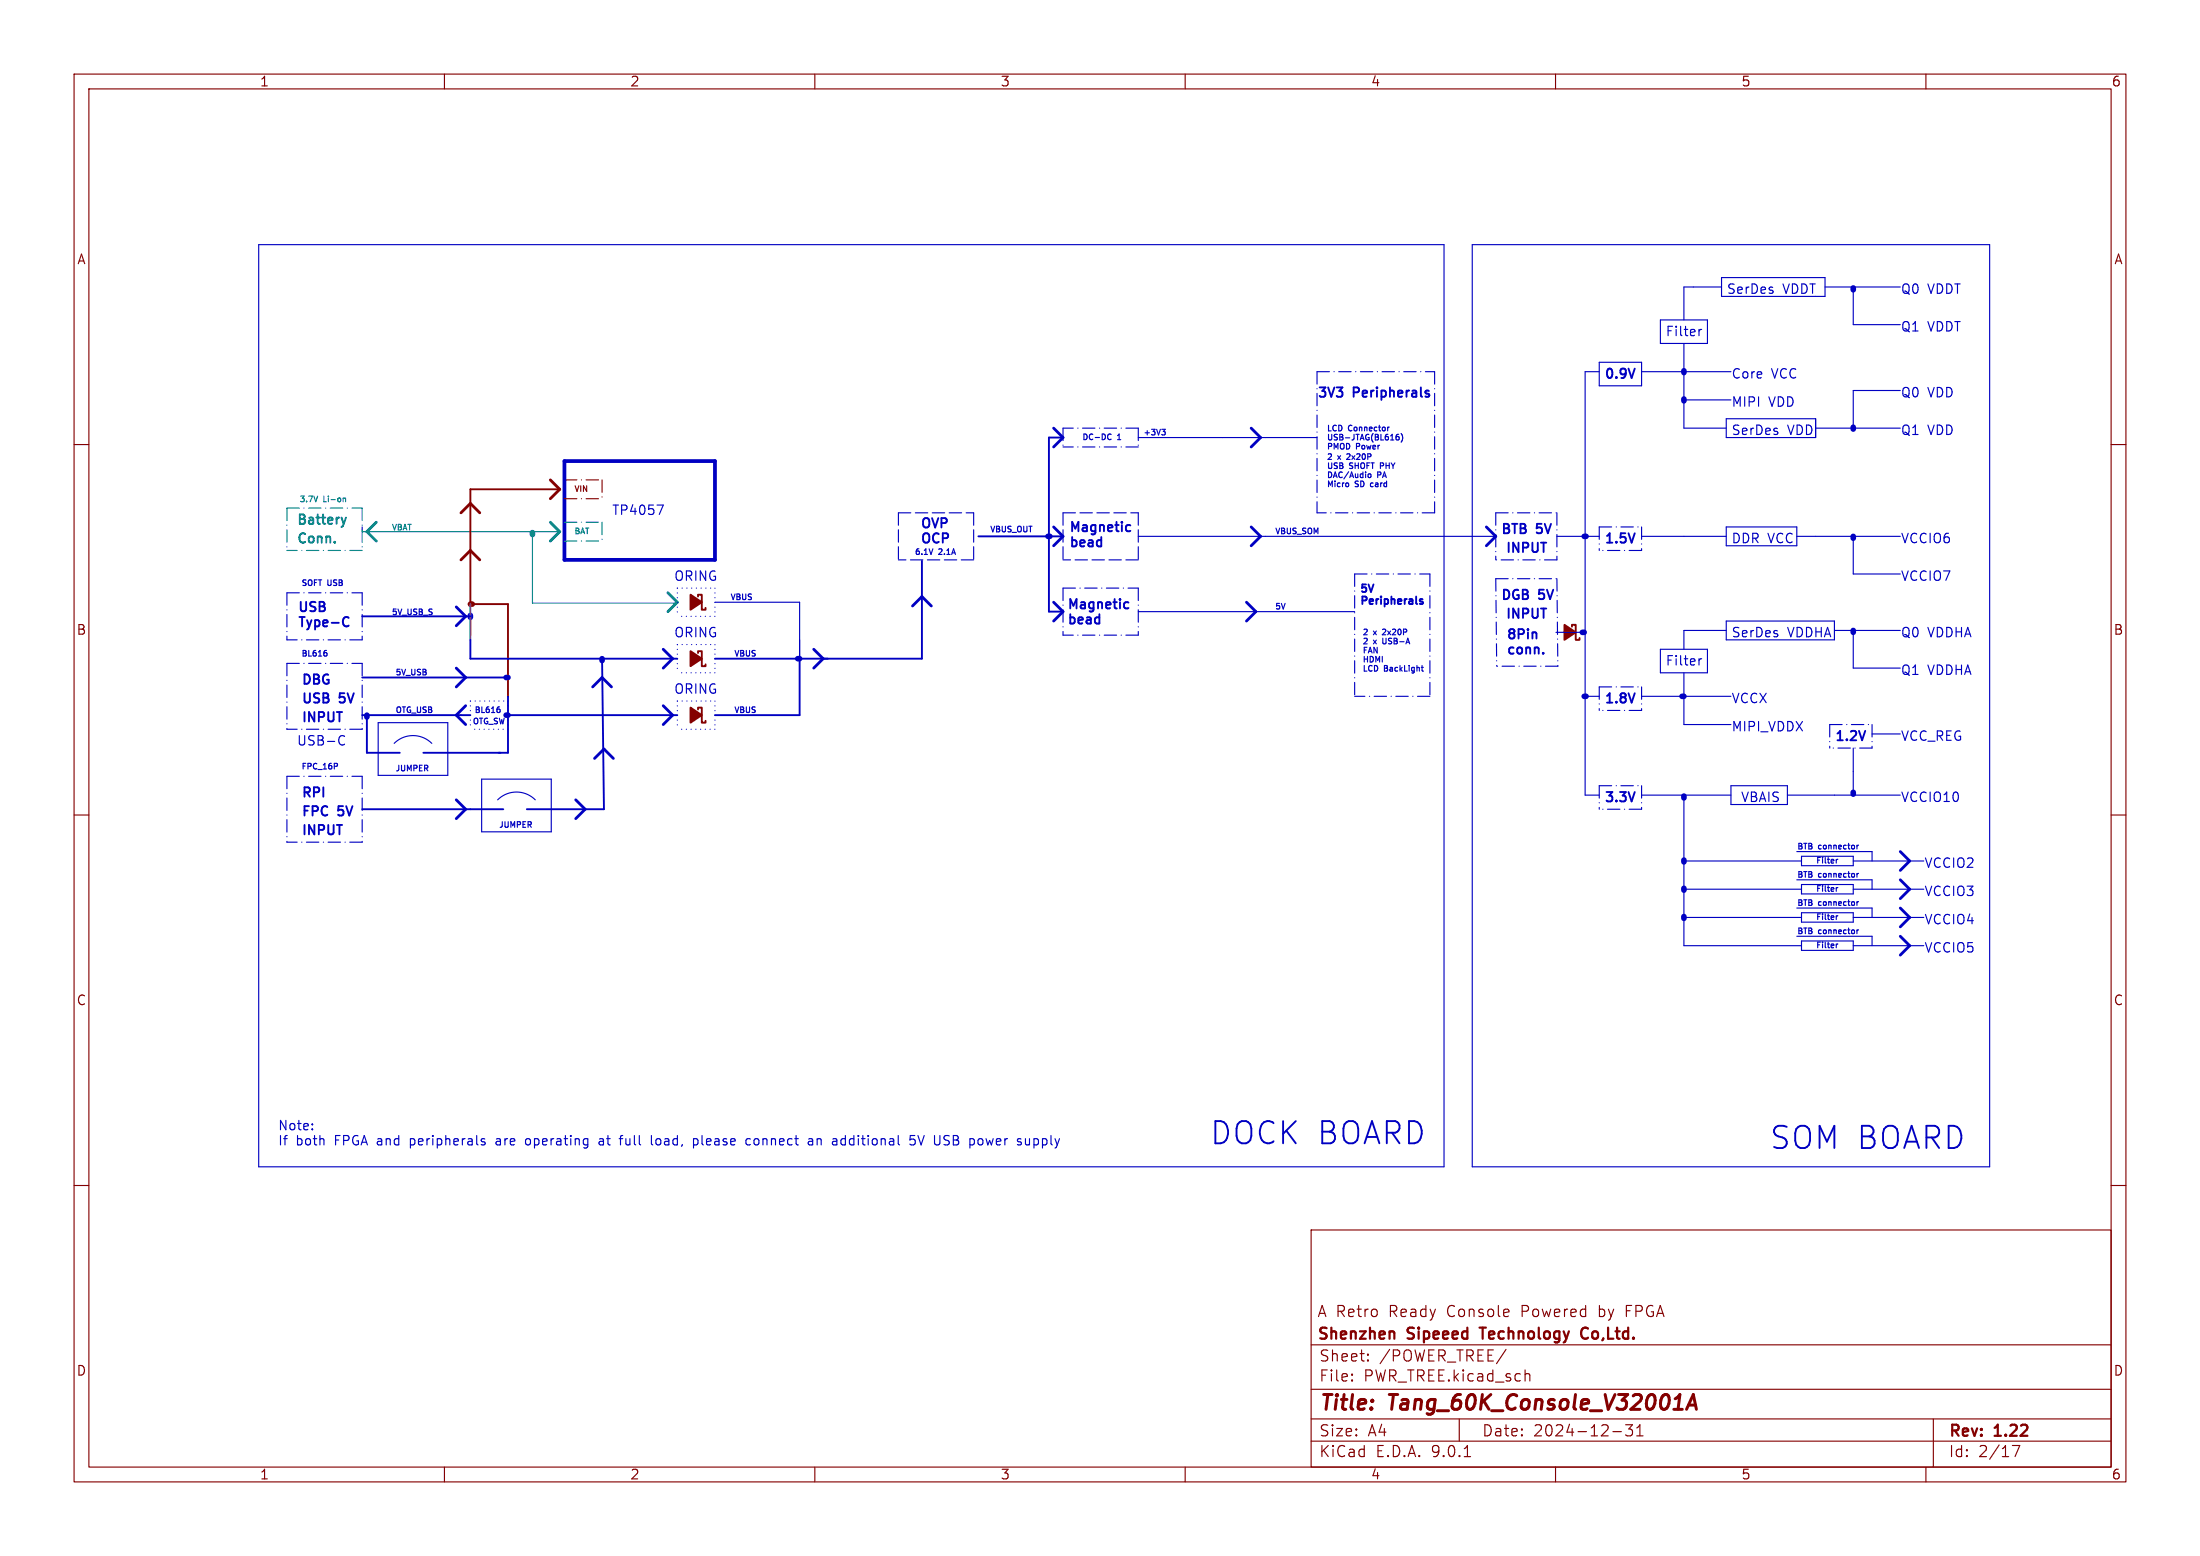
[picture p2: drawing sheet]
<svg xmlns="http://www.w3.org/2000/svg" width="297mm" height="210mm" viewBox="0 0 297 210" stroke-linecap="round" stroke-linejoin="round" font-family="sans-serif">
<g fill="none" stroke="#840000" stroke-width=".15">
<path d="M10 10h277v190h-277zM12 12h273v186h-273zM60 10v2M110 10v2M160 10v2M210 10v2M260 10v2M10 60h2M285 60h2M93.2 96.5h1.5M93.2 88.9h1.5M93.2 81.3h1.5"/>
<path d="M211.2 85.3h1.5M10 110h2M285 110h2M10 160h2M177 166h108v32h-108zM285 160h2M60 198v2M110 198v2M160 198v2M177 194.5h108M177 191.5h108M177 187.5h108"/>
<path d="M177 181.5h108M182.5 186.3h.1l-.1 .1M182.5 186.3v.1M182.5 185.5v.1M182.5 185.5h.1l-.1 .1M184.7 183.6v.1M184.7 183.6h-.1l.1 .1M184.7 182.8v.1M184.7 182.8h-.1l.1 .1M197 191.5v3M197.7 196.6h.8M203.3 182.1l-1.3 2"/>
<path d="M206.1 185.4h.2l.2 .2v.8M210 198v2M217.7 193.2h1.2M220.4 192.3l-.5 .6a.41 .41 0 0 1 .5 .3v.3l-.2 .2-.5 .1-.2-.1M221 193.8h.8M221 192.7l.4-.4v1.5M260 198v2M261 191.5v6.5M271.7 195.1h1l-.7 1.5"/>
</g>
<path d="M227.7 190.2l.9-2 .4 2M227.9 189.6h1" fill="none" stroke="#840000" stroke-width=".4"/>
<path d="M188.2 179.8v.9M199.7 179.2h.9M214.3 179.3a.62 .62 0 0 0-.7 0 .62 .62 0 0 0-.2 .7 .58 .58 0 0 0 .3 .6 .58 .58 0 0 0 .6 0" fill="none" stroke="#840000" stroke-width=".3"/>
<path d="M75.6 66h-12.1v15.5h5.1v12.5M94.2 95.8v-.3h.5v2h.5v-.2M94.2 88.1v-.2h.5v2h.5v-.2M94.2 80.5v-.2h.5v2h.5v-.3M212.2 84.6v-.3h.5v2.1h.5v-.3" fill="none" stroke="#840000" stroke-width=".25"/>
<g fill="#840000" stroke="#840000" stroke-width=".25">
<path d="M211.2 84.3l1.5 1-1.5 1.1z"/>
<path d="M93.2 95.5l1.5 1-1.5 1z"/>
<path d="M93.2 87.9l1.5 1-1.5 1z"/>
<path d="M93.2 80.3l1.5 1-1.5 1z"/>
</g>
<g fill="none" stroke="#0000c2" stroke-width=".15" stroke-dasharray="1.7 .6 0 .6">
<path d="M143.5 57.8v2.5M153.7 57.8v2.5M153.7 57.8h-10.2M177.8 50.2h15.9M177.8 50.2v19M193.7 50.2v19M143.5 79.4h10.2M143.5 79.4v6.3M153.7 79.4v6.3M153.7 60.3h-10.2M182.9 77.5v16.5M182.9 77.5h10.1"/>
<path d="M193 77.5v16.5M193.7 69.2h-15.9M201.9 78.1h8.3M201.9 78.1l.2 11.8M201.9 69.2v6.4M201.9 69.2h8.3M210.2 75.6h-8.3M210.2 78.1l.1 11.8M210.2 69.2v6.4M215.9 71.1v3.2M215.9 71.1h5.7M221.6 71.1v3.2"/>
<path d="M221.6 74.3h-5.7M38.7 80h10.2M38.7 80v6.4M38.7 89.5v8.9M38.7 89.5h10.2M48.9 98.4h-10.2M48.9 80v6.4M48.9 86.4h-10.2M48.9 89.5v8.9M153.7 85.7h-10.2M193 94h-10.1M210.3 89.9h-8.2"/>
<path d="M215.9 92.7v3.2M215.9 92.7h5.7M221.6 92.7v3.2M221.6 95.9h-5.7M247 97.8h5.7M247 97.8v3.2M252.7 97.8v3.2M38.7 104.8h10.2M38.7 104.8v8.9M48.9 113.7h-10.2M48.9 104.8v8.9M215.9 106h5.7"/>
<path d="M215.9 106v3.2M221.6 109.2h-5.7M221.6 106v3.2M252.7 101h-5.7"/>
</g>
<g fill="none" stroke="#0000c2" stroke-width=".15">
<path d="M34.9 33h160v124.5h-160zM198.8 33h69.8v124.5h-69.8zM232.4 38.7h-5.1v4.5M232.4 37.5h14v2.5h-14zM246.4 38.7h10.1M250.2 38.7v5.1h6.3M149.8 58.6h.2M150 59.3h-.2M153.7 59.1h24.1M156.8 57.9h.5l-.2 .3 .2 .1v.3l-.1 .1h-.3M187.6 57.6l-.3 .2M188.8 58.6l-.2 .1-.1 .1v.4l.1 .2 .3-.1-.1-.4h-.2l-.1 .2"/>
<path d="M189.1 58.5a.87 .87 0 0 1 0 1.2M215.9 50.2h-1.9v57.1h1.9M215.9 48.9h5.7v3.2h-5.7zM221.6 50.2h12.1M224.2 43.2h6.3v3.2h-6.3zM227.3 46.4v11.4h5.7M227.3 54h6.4M229.4 44.5v.8M229.7 44.5h-.2l-.1 .2M233 56.5h12.1v2.6h-12.1zM245.1 57.8h11.4M256.5 52.7h-6.3v5.1"/>
<path d="M48.9 71.1v.7M88.7 68.2h.8l-.5 1.2M153.7 72.4h48.2M181.9 61.3h-.1M181.9 65.2l.2 .1v.2l-.2 .2M182.2 61.6l-.4 .4h.5M184.8 64h.1l.2 .1v.2l-.2 .2-.2-.2zM185 65.3v.3M186.4 62.9h.2M186.6 62.5h-.2v.7M210.2 72.4h5.7M221.6 72.4h11.4"/>
<path d="M233 71.1h9.6v2.6h-9.6zM242.6 72.4h13.9M250.2 72.4v5.1h6.3M43.9 87.8h.2M44 88.1l.2 .1v.2l-.2 .1M46 99.3h.3l.2 .1M51.1 97.5h9.4v7.1h-9.4zM63.5 83.2h.1M67.3 95.4h.1M67.4 95.7l.1 .1v.2l-.1 .2M96.5 81.3h11.4v7.6M153.7 82.6h29.2"/>
<path d="M186.7 84.9l-.1 .1M186.7 86.1l.1 .8M187 85.2l-.4 .5h.5M191.9 90.1h.3M192 89.8v.7l.2 .1M210.1 85.3h3.8M214 94h1.9M221.6 94h12.1M224.2 87.6h6.3v3.2h-6.3zM227.3 90.8v7h6.4M229.4 88.9v.9M229.7 88.9l-.2 .1-.1 .2"/>
<path d="M233 85.1h-5.7v2.5M233 83.8h14.6v2.6h-14.6zM247.6 85.1h8.9M250.2 85.1v5.1h6.3M252.7 99.1h3.8M45.5 103.1v.3M46.5 100.4l-.2 .2-.3-.1M53.2 100.3a3.6 3.6 0 0 1 5.1 0M65 105.2h9.4v7.1h-9.4zM67.2 108a3.6 3.6 0 0 1 5.1 0M221.6 107.3h12.1M227.3 107.3v20.3h15.9"/>
<path d="M227.3 116.2h15.9M233.7 106h7.6v2.6h-7.6zM241.3 107.3h15.2M242.6 114.9h10.1v1.3M242.6 118.7h10.1v1.3M243.2 115.6h7v1.2h-7zM243.2 119.4h7v1.3h-7zM247.9 116v.5M247.9 119.8v.5M248.1 119.8l-.2 .1M248.1 116l-.2 .1M250.2 101v6.3"/>
<path d="M250.2 116.2h9.5M250.7 114.1v.5M250.7 117.9v.5M250.9 117.9l-.2 .1M250.9 114.1l-.2 .1M227.3 123.8h15.9M227.3 120h15.9M242.6 122.6h10.1v1.2M242.6 126.4h10.1v1.2M243.2 123.2h7v1.3h-7zM243.2 127h7v1.3h-7zM247.9 123.6v.5"/>
<path d="M247.9 127.4v.5M248.1 123.6l-.2 .1M248.1 127.4l-.2 .2M250.2 127.6h9.5M250.2 123.8h9.5M250.2 120h9.5M250.7 121.7v.5M250.7 125.5v.5M250.9 121.7l-.2 .1M250.9 125.5l-.2 .2M42.2 152.4v.1M42.2 151.7v.1"/>
<path d="M65 154l.4 .2 .1 .1-.1 .2h-.3M65 153.7h.4M67.1 153.7h-.1M67.1 154a.25 .25 0 0 0-.2 .3 .25 .25 0 0 0 .2 .2M71.4 153.7h-.3l-.2 .2 .1 .5 .4 .1M80.9 153.7h.5M81.5 154h-.5a.25 .25 0 0 0-.1 .3 .25 .25 0 0 0 .1 .2h.5M83.6 153.7h.5M83.9 153.3h.2M87.9 153.3v1l.2 .2M89 153.7h-.3l-.2 .2 .1 .5 .4 .1M93.6 153.7h.4l.2 .2v.4l-.1 .2h-.5"/>
<path d="M100.9 153.7h.4M101.3 154.5h-.4M102.2 153.7h-.3l-.1 .2 .1 .5 .3 .1M109.3 153.7h.4v.8M109.7 154.5h-.4M109.7 154h-.4M110.3 153.7v.8M110.7 153.7l-.4 .1M113.6 154.5h.5M113.6 153.7h.5M123.5 153.3h-.6l-.1 .6 .2-.2 .4 .1 .2 .2-.1 .4-.2 .1h-.3l-.2-.1M123.9 153.3l.4 1.2 .5-1.2"/>
<path d="M128 153.3h.2M128 154l.2 .2-.2 .3M133.1 153.7l.3 .8M139.6 154.5h.3M139.6 153.7v1.2M139.9 153.7h-.3"/>
</g>
<g fill="none" stroke="#0000c2" stroke-width=".38">
<path d="M142.2 57.8l1.3 1.3-1.3 1.2M168.9 57.8l1.3 1.3-1.3 1.2M142.2 71.1l1.3 1.3-1.3 1.3M168.9 71.1l1.3 1.3-1.3 1.3M200.7 71.1l1.2 1.3-1.2 1.3M61.6 81.9l1.3 1.3-1.3 1.3M61.6 90.2l1.3 1.2-1.3 1.3M62.9 95.3l-1.3 1.2 1.3 1.3M80 92.7l1.3-1.3 1.2 1.3M89.5 87.6l1.3 1.3-1.3 1.3M89.5 95.3l1.3 1.2-1.3 1.3M109.9 87.6l1.2 1.3-1.2 1.3"/>
<path d="M123.2 81.8l1.3-1.3 1.2 1.3M142.2 81.3l1.3 1.3-1.3 1.2M168.3 81.3l1.2 1.3-1.2 1.2M61.6 108l1.3 1.2-1.3 1.3M77.7 108l1.3 1.2-1.3 1.3M80.3 102.4l1.2-1.3 1.3 1.3M256.5 118.7l1.3 1.3-1.3 1.3M256.5 114.9l1.3 1.3-1.3 1.3M256.5 122.6l1.3 1.2-1.3 1.3M256.5 126.4l1.3 1.2-1.3 1.3"/>
</g>
<g fill="none" stroke="#0000c2" stroke-width=".76">
<path d="M250.2 38.9v.2M227.3 50v.3M227.3 53.8v.3M250.2 57.7v.2M141.5 72.4h.2M213.9 72.4h.2M250.2 72.4v.2M49.5 96.5v.3M63.5 83.1v.2M68.3 91.4h.3M68.3 96.5h.3M81.3 88.9v.3"/>
<path d="M107.7 88.9h.2M213.6 85.3h.3M213.9 94h.2M227.1 94h.2M250.2 85.1v.2M227.3 107.4v.3M227.3 116.1v.2M227.3 119.9v.2M250.2 106.9v.3M227.3 123.7v.3"/>
</g>
<g fill="none" stroke="#0000c2" stroke-width=".25">
<path d="M143.5 59.1h-1.9v23.5h1.9M124.5 75.7v13.2h-28M132.1 72.4h11.4M152.5 70.9h.1M152.6 71.6l-.1 .1M46.5 83.3h.3l.3 .1M47.1 84.4l-.3 .1h-.3M48.9 96.5h14.6M48.9 83.2h14.6M48.9 91.4h19.7M49.5 96.5v5.1h4.5M63.5 86.4v2.5h27.9"/>
<path d="M68.6 96.5h.1M68.6 94v7.6h-11.5M68.6 96.5h22.8M81.3 88.9l.2 20.3h-10.4M107.9 88.9v7.6h-11.4M152.2 81.3h.1M152.3 82.1h-.1M191.7 81l.4 .3-.1 .2h-.3M192.1 80.9h-.3l-.1 .1M48.9 109.2h19"/>
</g>
<path d="M46.4 67.2h.2l.1 .5M48.9 71.8h26.7M71.9 71.9v9.5h19.5" fill="none" stroke="#008484" stroke-width=".15"/>
<path d="M50.8 70.5l-1.3 1.3 1.3 1.2M74.3 70.5l1.3 1.3-1.3 1.2M90.2 80l1.2 1.3-1.2 1.3" fill="none" stroke="#008484" stroke-width=".38"/>
<g fill="none" stroke="#0000c2" stroke-width=".15" stroke-dasharray="0 .6">
<path d="M91.4 79.4h5.1M91.4 79.4v3.8M96.5 79.4v3.8M63.5 94.6v3.8M63.5 94.6h5.1M68.6 98.4h-5.1M68.6 94.6v3.8M91.4 94.6h5.1M91.4 87h5.1M91.4 87v3.8M91.4 94.6v3.8M96.5 87v3.8"/>
<path d="M96.5 90.8h-5.1M96.5 83.2h-5.1M96.5 98.4h-5.1M96.5 94.6v3.8"/>
</g>
<path d="M63.5 81.5v4.9" fill="none" stroke="#586e75" stroke-width=".25"/>
<path d="M76.2 62.2h20.3v13.4h-20.3z" fill="none" stroke="#0000c2" stroke-width=".51"/>
<path d="M71.9 71.9v.2" fill="none" stroke="#008484" stroke-width=".76"/>
<path d="M76.2 64.8h5.1M76.2 67.3h5.1M81.3 64.8v2.5" fill="none" stroke="#840000" stroke-width=".15" stroke-dasharray="1.7 .6 0 .6"/>
<path d="M62.2 69.2l1.3-1.3 1.3 1.3M62.2 75.6l1.3-1.3 1.3 1.3M74.3 64.8l1.3 1.2-1.3 1.3" fill="none" stroke="#840000" stroke-width=".38"/>
<path d="M63.5 81.5h.3" fill="none" stroke="#840000" stroke-width=".76"/>
<path d="M38.7 68.6h10.2M38.7 68.6v5.7M48.9 68.6v5.7M48.9 74.3h-10.2M76.2 73h5.1M76.2 70.5h5.1M81.3 70.5v2.5" fill="none" stroke="#008484" stroke-width=".15" stroke-dasharray="1.7 .6 0 .6"/>
<path d="M121.3 69.2v6.4M121.3 69.2h10.1M131.4 75.6h-10.1M131.4 69.2v6.4M143.5 69.2v6.4M143.5 69.2h10.2M153.7 75.6h-10.2M153.7 69.2v6.4" fill="none" stroke="#0000c2" stroke-width=".15" stroke-dasharray="1.7 .6"/>
<path d="M46.7 69.9l-.3 .8" fill="none" stroke="#008484" stroke-width=".25"/>
<g font-size="4.2" fill="#0000c2">
<text x="163.2" y="154.7">DOCK BOARD</text>
<text x="238.8" y="155.3">SOM BOARD</text>
</g>
<g font-size="2.8" fill="#840000">
<text x="178" y="190.9">Title:</text>
<text x="187.7" y="190.9">Tang_60K_Console_V32001A</text>
</g>
<g font-size="2.1" fill="#840000">
<text x="177.8" y="178">A Retro</text>
<text x="187.6" y="178">Ready</text>
<text x="195.5" y="178">Console</text>
<text x="205.7" y="178">Powered</text>
<text x="216.3" y="178">by</text>
<text x="220.1" y="178">FPGA</text>
<text x="177.8" y="181.2">Shenzhen</text>
<text x="178" y="184">Sheet:</text>
<text x="186.2" y="184">/POWER_TREE/</text>
<text x="190.1" y="181.2">Sipeeed</text>
<text x="200.6" y="181.2">Technology</text>
<text x="214.8" y="181.2">Co,Ltd.</text>
<text x="178" y="186.7">File:</text>
<text x="184.1" y="186.7">PWR_TREE.kicad_sch</text>
<text x="178" y="196.9">KiCad</text>
<text x="178" y="194.1">Size:</text>
<text x="184.7" y="194.1">A4</text>
<text x="185.7" y="196.9">E.D.A.</text>
<text x="193.3" y="196.9">9.0.1</text>
<text x="200" y="194.1">Date:</text>
<text x="207" y="194.1">2024-12-31</text>
<text x="263" y="194.3">Rev:</text>
<text x="263" y="196.9">Id:</text>
<text x="267.1" y="196.9">2/17</text>
<text x="269.4" y="194.3">1.22</text>
</g>
<g font-size="1.8" fill="#840000">
<text x="35" y="11.9">1</text>
<text x="85" y="11.9">2</text>
<text x="135" y="11.9">3</text>
<text x="185" y="11.9">4</text>
<text x="235" y="11.9">5</text>
<text x="285" y="11.9">6</text>
<text x="10.3" y="35.9">A</text>
<text x="285.3" y="35.9">A</text>
<text x="10.3" y="85.9">B</text>
<text x="285.3" y="85.9">B</text>
<text x="10.3" y="135.9">C</text>
<text x="285.3" y="135.9">C</text>
<text x="10.3" y="185.9">D</text>
<text x="285.3" y="185.9">D</text>
<text x="35" y="199.9">1</text>
<text x="85" y="199.9">2</text>
<text x="135" y="199.9">3</text>
<text x="185" y="199.9">4</text>
<text x="235" y="199.9">5</text>
<text x="285" y="199.9">6</text>
</g>
<g font-size="1.8" fill="#0000c2">
<text x="233" y="39.8">SerDes</text>
<text x="240.7" y="39.8">VDDT</text>
<text x="256.5" y="39.8">Q0</text>
<text x="260.3" y="39.8">VDDT</text>
<text x="224.8" y="45.5">Filter</text>
<text x="256.5" y="44.8">Q1</text>
<text x="260.3" y="44.8">VDDT</text>
<text x="177.8" y="53.7">3V3</text>
<text x="182.8" y="53.7">Peripherals</text>
<text x="216.5" y="51.2">0.9V</text>
<text x="233.7" y="51.2">Core</text>
<text x="239.1" y="51.2">VCC</text>
<text x="256.5" y="53.7">Q0</text>
<text x="260.3" y="53.7">VDD</text>
<text x="233.7" y="55">MIPI</text>
<text x="233.7" y="58.8">SerDes</text>
<text x="238.8" y="55">VDD</text>
<text x="241.3" y="58.8">VDD</text>
<text x="256.5" y="58.8">Q1</text>
<text x="260.3" y="58.8">VDD</text>
<text x="82.5" y="69.6">TP4057</text>
<text x="124.2" y="71.4">OVP</text>
<text x="144.3" y="71.9">Magnetic</text>
<text x="124.2" y="73.4">OCP</text>
<text x="144.3" y="73.9">bead</text>
<text x="202.6" y="72.1">BTB</text>
<text x="203.2" y="74.7">INPUT</text>
<text x="207.5" y="72.1">5V</text>
<text x="216.5" y="73.4">1.5V</text>
<text x="233.7" y="73.4">DDR VCC</text>
<text x="256.5" y="73.4">VCCIO6</text>
<text x="40.1" y="82.7">USB</text>
<text x="90.9" y="78.5">ORING</text>
<text x="144" y="82.3">Magnetic</text>
<text x="202.6" y="81">DGB</text>
<text x="203.2" y="83.6">INPUT</text>
<text x="207.9" y="81">5V</text>
<text x="256.5" y="78.5">VCCIO7</text>
<text x="40.1" y="84.7">Type-C</text>
<text x="90.9" y="86.1">ORING</text>
<text x="144" y="84.3">bead</text>
<text x="203.3" y="86.4">8Pin</text>
<text x="203.3" y="88.4">conn.</text>
<text x="224.8" y="89.9">Filter</text>
<text x="233.7" y="86.1">SerDes</text>
<text x="241.3" y="86.1">VDDHA</text>
<text x="256.5" y="86.1">Q0</text>
<text x="260.3" y="86.1">VDDHA</text>
<text x="40.6" y="95">USB</text>
<text x="40.6" y="92.5">DBG</text>
<text x="45.9" y="95">5V</text>
<text x="90.9" y="93.7">ORING</text>
<text x="216.5" y="95">1.8V</text>
<text x="233.7" y="95">VCCX</text>
<text x="256.5" y="91.2">Q1</text>
<text x="260.3" y="91.2">VDDHA</text>
<text x="40" y="100.7">USB-C</text>
<text x="40.6" y="97.5">INPUT</text>
<text x="233.7" y="98.8">MIPI_VDDX</text>
<text x="247.6" y="100.1">1.2V</text>
<text x="256.5" y="100.1">VCC_REG</text>
<text x="40.6" y="107.7">RPI</text>
<text x="40.6" y="112.8">INPUT</text>
<text x="40.6" y="110.2">FPC</text>
<text x="45.7" y="110.2">5V</text>
<text x="216.5" y="108.3">3.3V</text>
<text x="234.9" y="108.3">VBAIS</text>
<text x="256.5" y="108.3">VCCIO10</text>
<text x="259.7" y="117.2">VCCIO2</text>
<text x="259.7" y="124.8">VCCIO4</text>
<text x="259.7" y="121">VCCIO3</text>
<text x="259.7" y="128.7">VCCIO5</text>
<text x="37.5" y="152.6">Note:</text>
<text x="37.5" y="154.7">If</text>
<text x="40" y="154.7">both</text>
<text x="45.3" y="154.7">FPGA and</text>
<text x="55.8" y="154.7">peripherals</text>
<text x="67.6" y="154.7">are</text>
<text x="71.8" y="154.7">operating</text>
<text x="81.9" y="154.7">at</text>
<text x="85" y="154.7">full</text>
<text x="89.4" y="154.7">load,</text>
<text x="95.3" y="154.7">please</text>
<text x="102.6" y="154.7">connect</text>
<text x="111.2" y="154.7">an</text>
<text x="114.7" y="154.7">additional</text>
<text x="125.3" y="154.7">5V</text>
<text x="128.8" y="154.7">USB</text>
<text x="133.8" y="154.7">power</text>
<text x="140.5" y="154.7">supply</text>
</g>
<g font-size="1.8" fill="#008484">
<text x="40" y="70.9">Battery</text>
<text x="40" y="73.4">Conn.</text>
</g>
<g font-size="1.4" fill="#0000c2">
<text x="183.5" y="80">5V</text>
<text x="183.5" y="81.7">Peripherals</text>
</g>
<g font-size="1.1" fill="#0000c2">
<text x="146" y="59.4">DC-DC</text>
<text x="150.9" y="59.4">1</text>
<text x="154.3" y="58.8">+3V3</text>
<text x="179.1" y="58.3">LCD</text>
<text x="179.1" y="59.5">USB-JTAG(BL616)</text>
<text x="182.1" y="58.3">Connector</text>
<text x="179.1" y="62.1">2</text>
<text x="179.1" y="63.3">USB</text>
<text x="179.1" y="64.6">DAC/Audio</text>
<text x="179.1" y="65.8">Micro</text>
<text x="179.1" y="60.7">PMOD</text>
<text x="180.7" y="62.1">x</text>
<text x="182.2" y="62.1">2x20P</text>
<text x="182.2" y="63.3">SHOFT</text>
<text x="183" y="65.8">SD</text>
<text x="183.1" y="60.7">Power</text>
<text x="185.4" y="65.8">card</text>
<text x="186" y="64.6">PA</text>
<text x="186.7" y="63.3">PHY</text>
<text x="133.6" y="71.9">VBUS_OUT</text>
<text x="123.4" y="74.9">6.1V</text>
<text x="126.8" y="74.9">2.1A</text>
<text x="172.1" y="72.1">VBUS_SOM</text>
<text x="40.6" y="79.1">SOFT</text>
<text x="44.3" y="79.1">USB</text>
<text x="52.8" y="83.1">5V_USB_S</text>
<text x="98.6" y="81">VBUS</text>
<text x="172.1" y="82.3">5V</text>
<text x="40.6" y="88.7">BL616</text>
<text x="99.1" y="88.7">VBUS</text>
<text x="183.9" y="85.8">2</text>
<text x="183.9" y="87">2</text>
<text x="183.9" y="88.2">FAN</text>
<text x="183.9" y="89.5">HDMI</text>
<text x="185.5" y="85.8">x</text>
<text x="185.5" y="87">x</text>
<text x="187" y="85.8">2x20P</text>
<text x="187" y="87">USB-A</text>
<text x="53.3" y="91.2">5V_USB</text>
<text x="183.9" y="90.7">LCD</text>
<text x="186.9" y="90.7">BackLight</text>
<text x="53.3" y="96.3">OTG_USB</text>
<text x="63.8" y="97.8">OTG_SW</text>
<text x="64" y="96.3">BL616</text>
<text x="99.1" y="96.3">VBUS</text>
<text x="40.6" y="103.9">FPC_16P</text>
<text x="53.3" y="104.1">JUMPER</text>
<text x="67.3" y="111.8">JUMPER</text>
<text x="242.6" y="118.5">BTB</text>
<text x="242.6" y="114.7">BTB</text>
<text x="245.1" y="116.6">Filter</text>
<text x="245.6" y="118.5">connector</text>
<text x="245.6" y="114.7">connector</text>
<text x="242.6" y="122.3">BTB</text>
<text x="245.1" y="120.4">Filter</text>
<text x="245.1" y="124.2">Filter</text>
<text x="245.6" y="122.3">connector</text>
<text x="242.6" y="126.1">BTB</text>
<text x="245.1" y="128">Filter</text>
<text x="245.6" y="126.1">connector</text>
</g>
<g font-size="1.1" fill="#008484">
<text x="40.4" y="67.8">3.7V</text>
<text x="43.7" y="67.8">Li-on</text>
<text x="52.8" y="71.6">VBAT</text>
<text x="77.5" y="72.1">BAT</text>
</g>
<text font-size="1.1" fill="#840000" x="77.5" y="66.4">VIN</text>
</svg>
